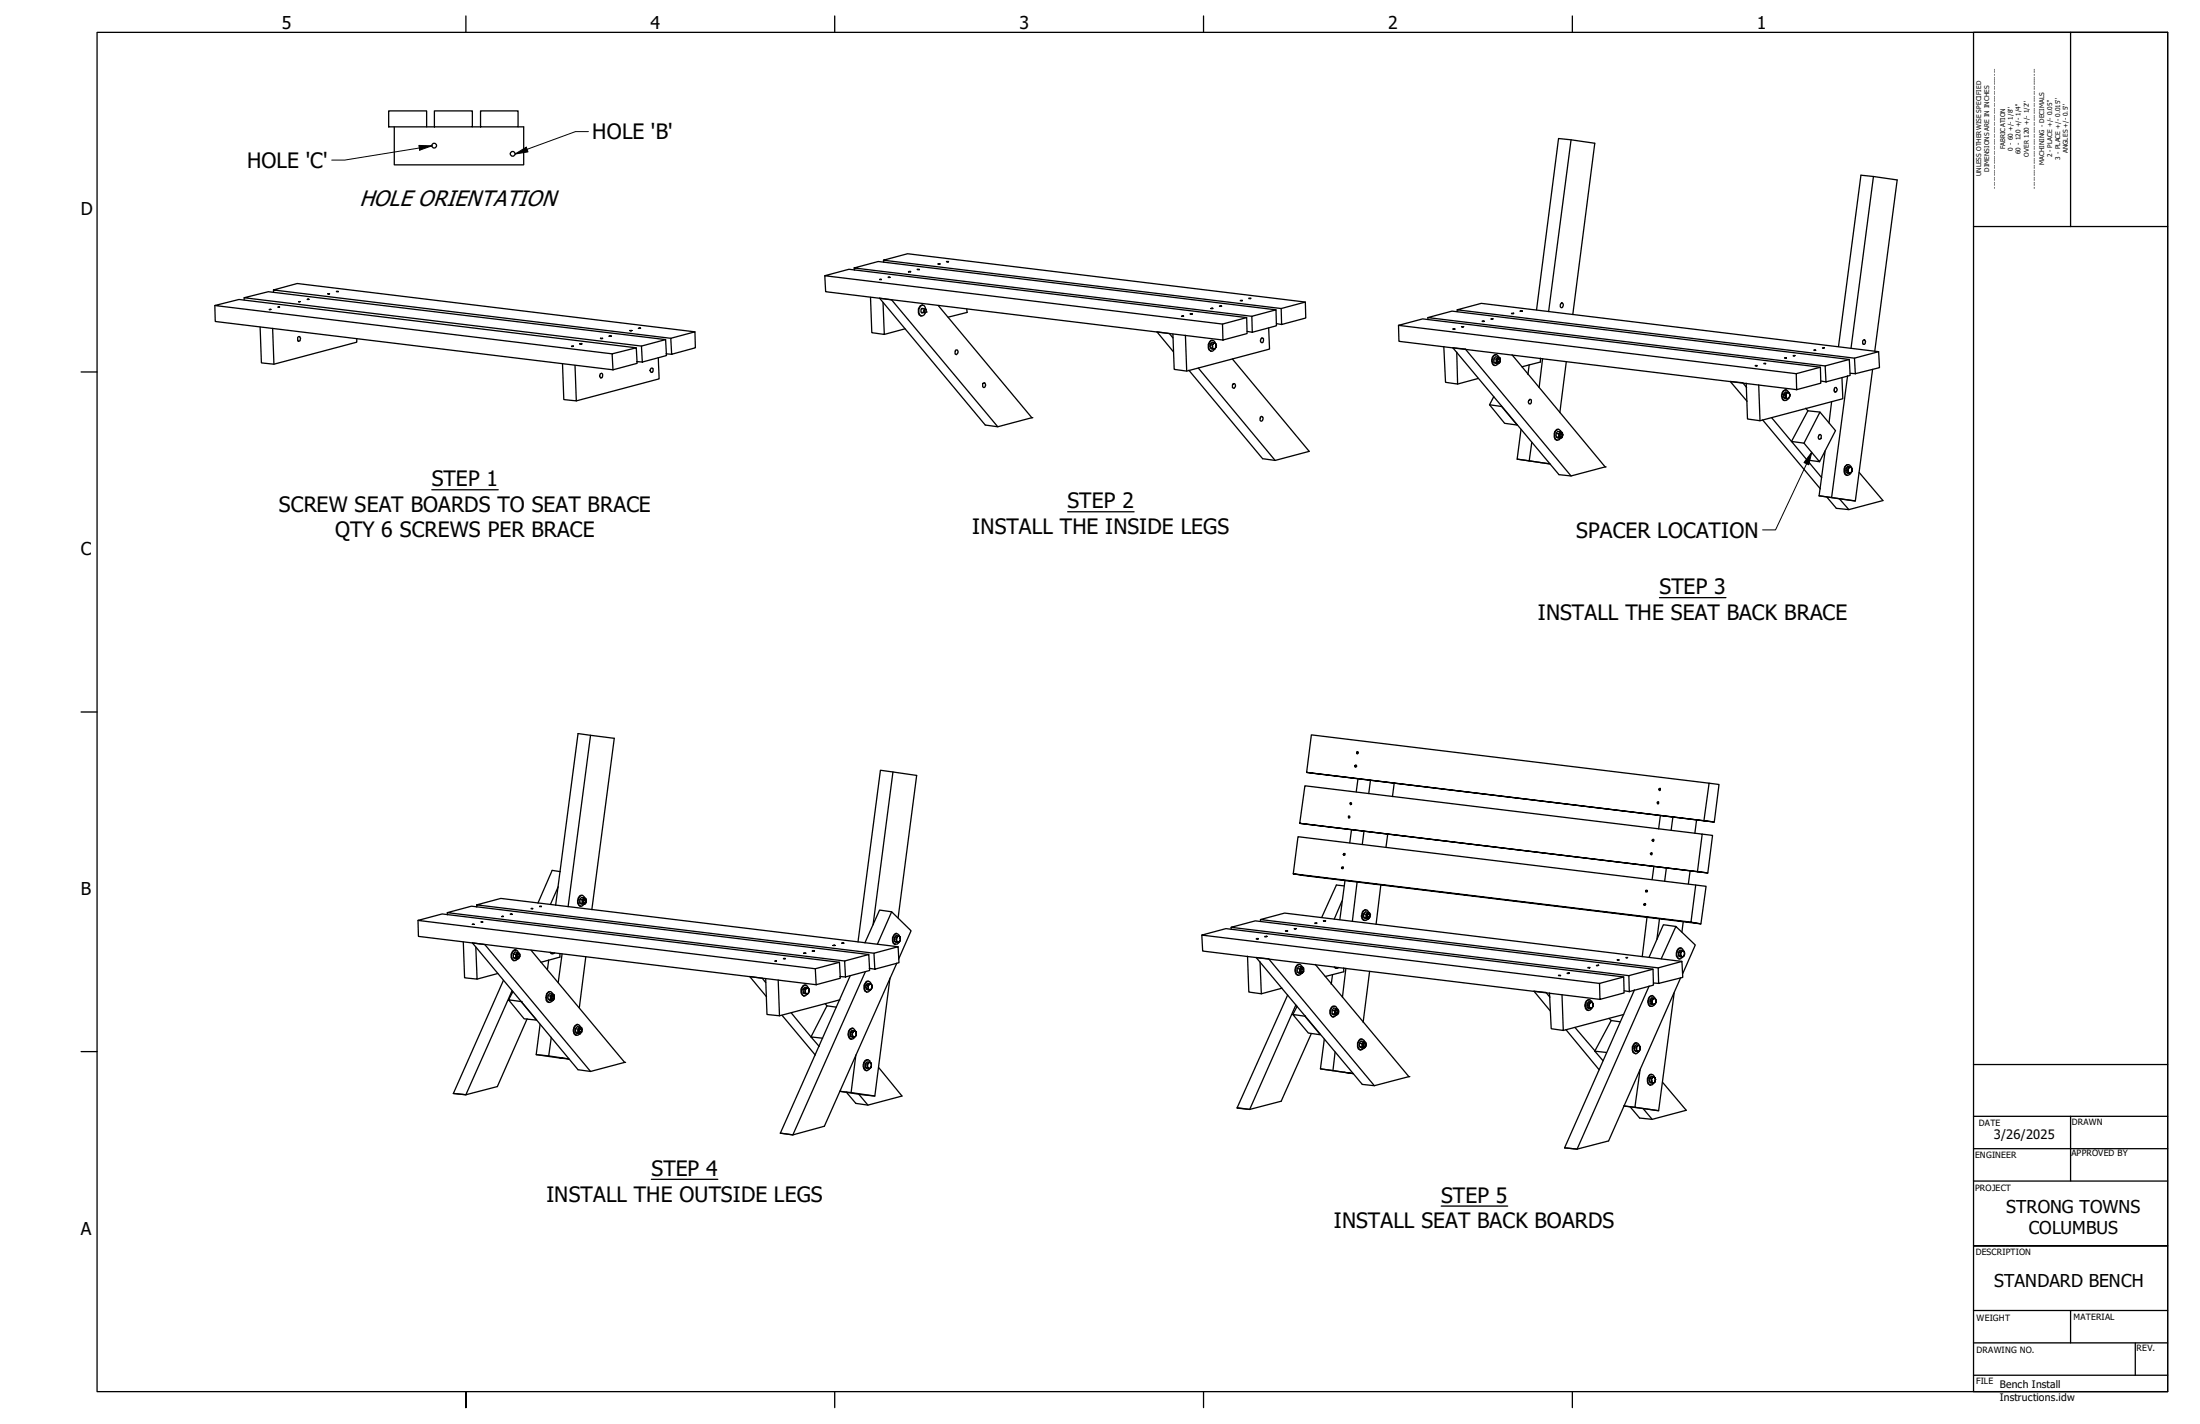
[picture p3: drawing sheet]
<svg xmlns="http://www.w3.org/2000/svg" width="432mm" height="279mm" viewBox="0 0 432 279" stroke-linecap="round" stroke-linejoin="round" font-family="sans-serif">
<!-- layer: Symbol (ANSI) -->
<path d="M84.8 96.1h13M209.5 100.4h13.1M325.7 117.3h13.1M127.8 231.4h13.1M282.9 236.6h13" fill="none" stroke="#000" stroke-width=".25"/>
<!-- layer: Visible (ANSI) -->
<g fill="none" stroke="#000" stroke-width=".25">
<path d="M76.3 21.8h7.4v3.1h-7.4zM77.4 24.9v7.4h25.4v-7.4h-1.1M83.7 24.9h1.6M85.3 21.8h7.4v3.1h-7.4zM92.7 24.9h1.6M94.3 21.8h7.4v3.1h-7.4zM308.4 27.4l-4.4 33.7M367.7 34.6l-4.4 33.7M42.2 59.9v3.2l78.1 9.5M47.9 58.4v.4M53.7 56.9v.4M58.6 59.2h.3z"/>
<path d="M60.4 58.7l.2 .1h-.3zM64.3 57.7h.4zM66 57.1l.4 .1zM161.9 54.1l.2 3.1 77.9 9.5M167.6 52.6l.1 .4M170.9 58.3l.2 7 2.5 .3-.3-6.2M172.7 54.8l.3 .1h-.4zM173.4 51.1l.1 .4M174.3 54.4h.4zM178.3 53.3h.4zM180 52.8l.4 .1zM181.1 59.9a1.15 1.15 0 0 0-.9 .9 1.15 1.15 0 0 0 .6 1.2"/>
<path d="M184.1 51.8l.4-.1zM184.1 59.9l18.4 22.1M185.8 51.3h.4zM243.5 58.9l.3 .1h-.4zM245.1 58.5h.4zM256.2 59.3l-78.1-9.5-4.7 1.3 78.1 9.4M306.3 59.6a.31 .31 0 0 1 .4 0 .31 .31 0 0 1 .1 .3l-.1 .2a.3 .3 0 0 1-.4 .2 .3 .3 0 0 1-.1-.4zM51.1 64.2l.2 7 2.5 .3 16.2-4.4v-.6M52.8 60.7h.4zM53.5 64.4l.3 7.1M54.6 60.2l.3 .1h-.4zM58.6 66a.39 .39 0 0 1 .3 .6v.2a.26 .26 0 0 1-.3 .2 .26 .26 0 0 1-.2-.3v-.5z"/>
<path d="M110.4 71.4l.3 7 2.4 .3-.2-7M112.2 67.9h.3zM113.8 67.5h.4zM117.9 66.4h.4zM117.9 73.3l.1-.1a.5 .5 0 0 1 .3 .6 .5 .5 0 0 1-.4 .4 .61 .61 0 0 1 0-.9zM119.5 66h.5zM120.1 69.4l4.8-1.2 .2 3.1-4.8 1.3zM123.6 64.9h.4zM124.9 68.2l-78-9.4-4.7 1.1 77.9 9.5M125 71h1.1M125.3 64.4l.4-.1zM125.9 67.9l4.7-1.3 .2 3.2-4.7 1.2z"/>
<path d="M127.8 72.3a.34 .34 0 0 1 .4 .1 .34 .34 0 0 1 0 .4 .3 .3 0 0 1-.4 .3 .3 .3 0 0 1-.2-.4zM129.2 70.2l.2 4.1-16.3 4.4M130.6 66.6l-77.9-9.4-4.8 1.2 78 9.5M130.7 69.4l1.1 .1M131.7 66.4l4.7-1.3 .1 3.1-4.7 1.3zM136.4 65.1l-78.1-9.5-4.6 1.3 78 9.5M177.6 64.5l-4 1.1M180.8 61.3l.7 .1M180.9 61.3v.1M180.9 60.5l.7 .1M181 60.5h.1M181.2 60.5h-.1a.42 .42 0 0 0-.4 .3 .42 .42 0 0 0 .1 .5h.3"/>
<path d="M181.5 60.7a.3 .3 0 0 1 .3 .3 .3 .3 0 0 1-.3 .3zM181.7 60.6a.64 .64 0 0 0-.6-.7 .64 .64 0 0 0-.7 .6 .94 .94 0 0 0 .7 1.5l.5-.6M181.8 60.9a.22 .22 0 0 0-.2-.3 .22 .22 0 0 0-.2 .3l-.1 .1 .1 .4 .4-.2M181.8 61.2h.1M187.5 68.7a.4 .4 0 0 1 .6 .3 .4 .4 0 0 1-.3 .5l-.1 .1a.6 .6 0 0 1-.2-.9zM189.7 60.6l.1 .7-3.7 .9M193 75.2l.1-.1a.48 .48 0 0 1 .4 .5 .48 .48 0 0 1-.5 .4l-.1-.1zM230.2 65.5l.3 7 2.4 .3-.2-7M230.2 66.3l-.7-.9-2.4-.3 3.2 3.9M231.9 62.1h.4zM233.6 61.6h.4zM235.2 72.2l15.1 18.1"/>
<path d="M237.5 67.9v.1M237.6 68.2l.7 .4M237.7 67.4h.1M237.7 60.5h.4zM237.7 68.4h.1M237.9 67.6l.3-.1-.2 .1v.4zM237.9 67.6h-.4l.1 .6 .3 .1M238 68l.2 .4-.3-.1zM238 66.8a.96 .96 0 0 0-.8 1.3 .76 .76 0 0 0 .5 .8M238.2 68.4l.2 .1 .1-.2-.2 .3zM238.3 67.2l-.4-.1-.4 .5M238.3 67.2l.2 .1h-.2l-.1 .2z"/>
<path d="M238.5 67.3l.1 .1a.63 .63 0 0 1-.1 .9l.1-.1a.63 .63 0 0 0-.1-.9zM238.5 67.4a.55 .55 0 0 0-.5-.6 .55 .55 0 0 0-.6 .5 .99 .99 0 0 0 .5 1.6l.4-.4M239.4 60l.4 .1zM239.9 63.6l4.8-1.3 .1 3.1-4.8 1.3zM241.9 70.4l15.1 18.2-6.7 1.7-2.5-.3-14.5-17.4M242 75.4a.38 .38 0 0 1 .5 .1 .38 .38 0 0 1-.2 .5l-.1 .2a.5 .5 0 0 1-.2-.8zM244.7 62.3l-78.1-9.5-4.7 1.3 78 9.5M244.8 65l1 .2M245.7 62.1l4.7-1.3 .1 3.1-4.7 1.3zM247.6 66.4l.1-.1a.48 .48 0 0 1 .3 .5 .48 .48 0 0 1-.4 .4 .6 .6 0 0 1 0-.8zM249 64.3l.2 4.2-16.3 4.3M250.4 60.8l-78-9.5-4.8 1.3 78.1 9.5"/>
<path d="M250.5 63.5l1 .2M251.5 60.5l4.7-1.2 .1 3.1-4.8 1.3zM274.5 63.8l.1 3.2 78 9.5M280.2 62.3v.4M283.4 68l.3 7 2.4 .4-.2-6.3M285.2 64.5l.4 .1zM286 60.8v.3M286.9 64.1h.4zM290.2 74.3l-4.1 1.1M290.9 63h.4zM292.4 79.4l2.9 3.7 2.5 .2M292.4 79.4l2.3 .4 3.1 3.6"/>
<path d="M292.6 62.6h.4zM293.2 77.8l-.8 1.6M293.2 70.4h.5M293.2 71.1h.5M293.7 69.6a1.17 1.17 0 0 0-.9 .8 1.17 1.17 0 0 0 .3 1.2l.4 .1M293.9 70.3a.42 .42 0 0 1 .6 .1 .42 .42 0 0 1-.1 .6 .36 .36 0 0 1-.5 .3 .36 .36 0 0 1-.2-.5zM294 70l.1 .1a.67 .67 0 0 1 .1 1.2 .55 .55 0 0 1-.5-.4 .55 .55 0 0 1 .2-.6zM294 70l-.5 .1a.8 .8 0 0 0-.3 .9l.3 .3 .5 .1a.59 .59 0 0 1-1 .1 1.29 1.29 0 0 1 .6-1.9h.2l.4 .5M294 71.1h.1M294.1 70.4a.26 .26 0 0 1 .3 .3 .26 .26 0 0 1-.4 .3v-.3zM294.1 70.4h.1M294.3 71h.1"/>
<path d="M294.4 70.6a.24 .24 0 0 0-.2-.2 .24 .24 0 0 0-.2 0 .4 .4 0 0 0-.1 .5 .4 .4 0 0 0 .3 .2l.1-.1M294.7 79.7v.1M296.7 61.5h.4zM296.8 69.6l18.2 22M298.4 61h.4zM300.1 71.5l-.2 2M300.1 78.5l.2-.2a.44 .44 0 0 1 .3 .6 .44 .44 0 0 1-.5 .3l-.1-.5zM301.6 60.8l4.3-33.6 2.5 .2 4.6 .7-4.3 33.6M302.3 70.3v.7l-3.6 1M302.8 70.4l-.7 5.6M307.4 71l-1.2 9.9M342.7 75.2l.3 7 2.4 .3-.2-7"/>
<path d="M342.8 76l-.7-.9-2.5-.3 3.3 3.9M344.5 71.7l.3 .1zM346.2 71.3l.3 .1zM350.1 78l.8 .3M350.1 77.6h.1M350.3 78.1h.1M350.3 77.1h.1M350.3 70.2l.3 .1zM350.4 77.4l-.3-.1v.7l.4 .1M350.5 77.7l.2 .4h-.2zM350.6 76.5a1.12 1.12 0 0 0-.9 .8 1.12 1.12 0 0 0 .3 1.2l.4 .1M350.7 77.1l-.2 .6-.1-.3z"/>
<path d="M350.7 78.1l.2 .1 .2-.1-.2 .2zM350.8 77h.3l-.4 .1zM350.9 77l-.5-.1-.3 .4M351.1 77l.2 .3v.5l-.2 .3 .2-.4zM351.1 77a.64 .64 0 0 0-.7-.5 .64 .64 0 0 0-.6 .6v.3a.98 .98 0 0 0 .5 1.2h.3l.3-.4M352 69.8h.3zM352.6 73.3l4.7-1.2 .1 3.1-4.8 1.3zM356 68.7h.4zM357.3 72.1l-78.1-9.5-4.7 1.2 78.1 9.5M357.4 74.8l1 .1M357.7 68.2h.4zM358.2 71.8l4.8-1.3 .1 3.2-4.7 1.2z"/>
<path d="M359.5 78.8l-.5 4.2M360.2 76a.43 .43 0 0 1 .4 .5 .43 .43 0 0 1-.5 .4l-.1-.6zM360.8 68l4.5-33.6 2.4 .2 4.7 .7-4.4 33.6M361.5 74.1l.2 4.1-16.3 4.3M362.6 73.7l-3.1 23.9 4.7 .7M363 70.5l-78-9.5-4.8 1.3 78 9.5M363.1 73.2l1.1 .1M364 70.3l4.7-1.3 .2 3.1-4.7 1.2zM365.7 66.8l.1-.1a.35 .35 0 0 1 .4 .2 .35 .35 0 0 1-.1 .4 .3 .3 0 0 1-.4 .2 .3 .3 0 0 1-.1-.4zM367.5 72.5l-3.3 25.8-7.2-1M368.7 69l-78-9.5-4.7 1.3 78 9.5M202.5 82l-6.7 1.7-2.4-.3-20.8-24.9 2.4 .3 20.8 24.9"/>
<path d="M202.5 82h.1M247.4 81.8a.42 .42 0 0 1 .5 .2 .42 .42 0 0 1-.2 .6 .31 .31 0 0 1-.4-.1 .31 .31 0 0 1 0-.4zM297.8 90.1l6.4 .9M298.5 84.2l-.7 5.9 2.3 .3M300.1 90.4l4 .6M300.7 86.8l-.6 3.6M305.5 85.1h.4M305.5 85.8h.4M305.9 84.2a.91 .91 0 0 0-.8 1.2 .74 .74 0 0 0 .5 1M306.2 85.2a.27 .27 0 0 1 .4 .1 .27 .27 0 0 1-.2 .4l-.2-.1zM306.2 84.7h-.4a.67 .67 0 0 0-.4 .6 .67 .67 0 0 0 .5 .6l.4 .1M306.2 84.8a.44 .44 0 0 1 .5 .5v.2a.38 .38 0 0 1-.2 .4 .38 .38 0 0 1-.4 0l-.1-.3a.74 .74 0 0 1 .2-.8z"/>
<path d="M306.2 84.7a.7 .7 0 0 1 .6 .6 .7 .7 0 0 1-.6 .7 .39 .39 0 0 1-.2-.6l-.1-.3 .3-.3zM306.3 85.8h.1M306.4 85h.1M306.4 84.8a.55 .55 0 0 0-.4-.6 .55 .55 0 0 0-.6 .3l-.2 .4a.96 .96 0 0 0 .6 1.5l.4-.4M306.6 85.3l-.2-.3a.38 .38 0 0 0-.3 .4 .38 .38 0 0 0 .3 .4l.2-.2M315 91.6l-6.6 1.8-2.4-.3-20.8-24.9 2.4 .3 20.8 24.9M315 91.6h.1M345.9 82.4l11.4 13.5M347.7 82l3.9 4.6 3.2-6 2.4 .3 3.1 3.6-3.2 6.1-2.4-.3-3.1-3.7 2.5 .4 3 3.6M354.4 80.1l.4 .5M354.7 90.3l2.8 3.4M357 97.3l2.5 .3"/>
<path d="M357.1 85.3a.48 .48 0 0 1 .4 .5 .48 .48 0 0 1-.5 .4 .62 .62 0 0 1 .1-.9zM357.2 80.9l-3.1 6.1M358.2 88.5l-1.2 8.8M361 97.9l1.9 2.1M362.3 92.3h.1M362.3 92.6l.8 .4M362.5 91.8h.1M362.5 92.8h.1M362.7 92.4l.1 .3 .2 .1-.3-.1zM362.7 92l-.4-.1v.7l.4 .1M362.8 91.2a1.02 1.02 0 0 0-.8 1.4l.2 .5 .3 .1M362.9 91.8l.2-.2 .2 .1z"/>
<path d="M362.9 91.8l-.2 .6zM363 92.8l.1 .1 .2-.2-.2 .3zM363.1 91.6l-.5-.1-.3 .4M363.3 91.7l.2 .1v.7l-.2 .2 .2-.2v-.6zM363.3 91.7a.6 .6 0 0 0-.6-.5 .6 .6 0 0 0-.6 .6 1.05 1.05 0 0 0 .5 1.5l.5-.4M364.9 92.7l4.7 5.5-6.7 1.8-2.5-.3-1.8-2.2M115.9 144.3l-4.4 33.6M175.3 151.5l-3.9 29.9M256.5 151.6l80 9.7-80-9.7 .9-7.4 78 9.5-1 7.3M265 157.5a.22 .22 0 0 1 .3 .1 .22 .22 0 0 1-.2 .3zM266.5 152.8l-.3 2.6M269 153.1l-.4 2.6"/>
<path d="M273.6 153.7l-.3 2.6M325.3 157.4l.1-.1a.18 .18 0 0 1 .1 .2 .18 .18 0 0 1-.2 .1zM325.6 154.8l.1-.1a.18 .18 0 0 1 .2 .2 .18 .18 0 0 1-.3 .1zM335.4 153.7l2 .2-.9 7.4M87.8 179.1v.4M93.6 177.5v.5M98.5 179.8h.3zM100.2 179.3l.3 .1zM104.3 178.2l.3 .1h-.4zM105.9 177.8l.4 .1zM109.1 177.6l4.4-33.7 7.1 1-4.4 33.6M109.6 174l-1.6 3.5"/>
<path d="M110 171l-1.6-.2-2.8 6.4M113.8 176.5h.4M113.8 177.2h.5M114.2 176.5h.1a.4 .4 0 0 1 .3-.3 .4 .4 0 0 1 .4 .1l.1 .2a.72 .72 0 0 1-.5 1 .57 .57 0 0 1-.3-.9zM114.3 175.7a1.11 1.11 0 0 0-.8 1.8l.2 .2 .3 .1M114.5 176.4a.42 .42 0 0 1 .6 0 .42 .42 0 0 1-.1 .6 .36 .36 0 0 1-.5 .4 .36 .36 0 0 1-.2-.5zM114.6 176.1h-.5a.81 .81 0 0 0-.1 1.2l.6 .2M114.6 177.2h.1M114.7 176.2a.55 .55 0 0 0-.5-.5 .55 .55 0 0 0-.6 .5 1.17 1.17 0 0 0 .4 1.6l.4-.1 .2-.2M114.7 176.4h.1M114.9 177h.1M115 176.7a.26 .26 0 0 0-.3-.3 .26 .26 0 0 0-.2 .4 .25 .25 0 0 0 .1 .3 .25 .25 0 0 0 .3-.1"/>
<path d="M175 178.9l-2.4-.3-2.8 6.4M253.8 171.4l78.1 9.5 1.9 .4-80-9.9 1-7.2 78 9.5-.9 7.2M255.1 161.5l80.1 9.8-80.1-9.8 1-7.3 78 9.5-.9 7.3M263.4 176.8l-1.5 3.5M263.8 173.8l-1.5-.1-2.9 6.3M264 172.7l-1 7.7M264.7 160.1a.22 .22 0 0 1 .2 .2 .22 .22 0 0 1-.1 .2zM265.3 162.8l-.4 2.6M266.4 173.1l-1 7.7M267.6 179.3l.5 .1M267.7 163.1l-.3 2.6M268.1 178.6a.76 .76 0 0 0-.8 .9 .74 .74 0 0 0 .6 1.1"/>
<path d="M268.3 179.2a.42 .42 0 0 1 .6 0 .42 .42 0 0 1 0 .5 .43 .43 0 0 1-.5 .5 .43 .43 0 0 1-.3-.6zM268.3 179.2a.42 .42 0 0 1 .6 0 .42 .42 0 0 1 0 .5 .37 .37 0 0 1-.2 .5 .37 .37 0 0 1-.5-.2l-.1-.4zM268.5 179.4a.28 .28 0 0 1 .3 .1 .28 .28 0 0 1-.1 .4h-.2zM268.5 179h-.5a.72 .72 0 0 0 .1 1.3h.5M268.6 179.2h.1M268.6 179.1a.64 .64 0 0 0-.7-.5 .64 .64 0 0 0-.5 .6v.2a.84 .84 0 0 0 .7 1.2l.4-.3M268.8 179.5l-.1-.2a.35 .35 0 0 0-.4 .1 .35 .35 0 0 0 0 .4 .28 .28 0 0 0 .3 .2 .28 .28 0 0 0 .2-.2M268.8 179.5h.1M271 173.7l-.9 7.7M272.4 163.7l-.4 2.5M324.6 170l-.3 2.6M325.9 160l-.4 2.6"/>
<path d="M327.1 170.3l-.4 2.6M328.3 160.4l-.3 2.5M331.7 170.9l-.3 2.5M332.8 173.7l2.1 .2-1.1 7.4M333 160.9l-.3 2.6M334.1 163.7l2 .2-.9 7.4M82 180.6l.1 3.1 78.1 9.5M90.9 184.8l.3 7.1 2.4 .2-.2-6.3M92.7 181.4h.3zM94.4 180.8l.3 .1zM97.7 191l-4.1 1.1M98.8 192.4l-9.8 22.1"/>
<path d="M99.8 196.2l2.5 .3 3 3.7-2.4-.3zM100.5 194.4l-9.1 20.4-2.4-.3M100.7 194.6l-.9 1.6M100.8 187.2l.4 .1M100.8 187.9l.5 .1M101.3 186.4a1.15 1.15 0 0 0-1 .9 1.15 1.15 0 0 0 .5 1.2h.2M101.4 187a.5 .5 0 0 1 .6 .2 .5 .5 0 0 1-.1 .7 .36 .36 0 0 1-.4 .2 .36 .36 0 0 1-.2-.5zM101.5 186.9a.72 .72 0 0 1 .5 .6 .72 .72 0 0 1-.4 .7v-.1a.42 .42 0 0 1-.4-.2 .42 .42 0 0 1 .1-.4l-.1-.2zM101.6 187.2a.3 .3 0 0 1 .3 .2 .3 .3 0 0 1 0 .3l-.1 .1a.36 .36 0 0 1-.2-.6zM101.6 187.9h.1M101.6 186.9l-.5-.1a.84 .84 0 0 0 0 1.3l.5 .1M101.7 186.9a.55 .55 0 0 0-.6-.6 .55 .55 0 0 0-.5 .6 1.04 1.04 0 0 0 .4 1.6h.3l.2-.4"/>
<path d="M101.7 187.1h.1M101.9 187.4v-.2a.3 .3 0 0 0-.5 0 .3 .3 0 0 0 0 .4l.1 .3 .4-.2M101.9 187.7h.1M101.9 187.4h.1M102.3 196.5h.1M103.5 199.9l-5.9 13.3-6.2 1.6-2.4-.3M104.2 186.4l18.4 22M107.5 195.4h.5M107.6 196.1h.4M107.7 188.4l-.3 1.8M108 186.9l.2 .2h.3M108 194.6a.99 .99 0 0 0-.8 1.3 .61 .61 0 0 0 .6 .8"/>
<path d="M108 186.9a.53 .53 0 0 0 .9 0M108.2 195.2a.39 .39 0 0 1 .5 0 .39 .39 0 0 1 .1 .5 .44 .44 0 0 1-.5 .6l-.1-.1a.69 .69 0 0 1 0-1zM108.4 195.5a.27 .27 0 0 1 .3 .2 .27 .27 0 0 1-.2 .3l-.2-.3zM108.4 195h-.5a.75 .75 0 0 0-.4 .7 .75 .75 0 0 0 .4 .6h.6M108.4 195a.79 .79 0 0 1 .1 1.3 .67 .67 0 0 1-.5-.5 .67 .67 0 0 1 .4-.7zM108.4 196.1h.1M108.5 195.3h.1M108.5 195.1a.55 .55 0 0 0-.4-.5 .55 .55 0 0 0-.6 .2l-.1 .4a.96 .96 0 0 0 .6 1.5l.4-.4M108.7 195.6a.22 .22 0 0 0-.2-.3 .22 .22 0 0 0-.2 .2 .31 .31 0 0 0-.1 .4 .31 .31 0 0 0 .4 .1l.1-.1M109.9 187.1v.7l-3.7 1M110.3 187.2l-.7 5.6M115 187.7l-1.3 10"/>
<path d="M150.3 192.8l-.7-.9-2.4-.3 3.3 4M150.3 192l.2 7.1 2.5 .2-.3-7M152.1 188.6h.3zM153.5 199.2l6.5 7.8M153.8 188l.3 .1h-.3zM157.6 194.5h.1M157.6 194.8l.8 .3M157.7 187h.5zM157.8 194.9h.1M157.8 193.9h.1M158 194.1h-.4v.7h.4M158 194.1l.2-.1-.1 .1v.4z"/>
<path d="M158.1 194.5l.1 .5-.2-.2zM158.2 193.3a1.11 1.11 0 0 0-.8 1.8l.2 .2 .3 .1M158.2 195l.5-.1-.3 .2zM158.3 193.7l.3 .2-.2-.1-.2 .2zM158.3 193.7h-.3l-.4 .4M158.6 193.9a.7 .7 0 0 1 .1 1v-.2a.53 .53 0 0 0-.1-.8zM158.7 193.9a.64 .64 0 0 0-.7-.6 .64 .64 0 0 0-.6 .7 .96 .96 0 0 0 .6 1.4l.5-.3M159.4 186.6l.5-.1zM160 190.1l4.8-1.3 .1 3.1-4.7 1.3zM162 196.9l.3 .5M163.5 185.5h.4zM164.2 197.6l-1.9-.2-3.1 6.1-3.9-4.8"/>
<path d="M164.8 188.8l-78-9.5-4.8 1.3 78 9.5M164.8 196.2l-11.8 3.1M164.8 191.6l1.1 .1M165.2 185.1l.4-.1zM165.8 188.6l4.7-1.3 .2 3.1-4.8 1.3zM166.9 191.4l-13.7 30.9M169.8 190.7l-14.2 32-2.4-.4M169.9 193.7h.1M170.1 193.1h.1M170.2 194.1h.1M170.3 193.4h-.4l.1 .7h.3M170.3 193.4l.3-.2-.2 .2v.3z"/>
<path d="M170.4 192.5a.91 .91 0 0 0-.8 1.2 .74 .74 0 0 0 .6 .9M170.4 193.7l.2 .5-.3-.1zM170.5 187.3l-78-9.5-4.7 1.3 78 9.5M170.6 194.2l.4-.1-.2 .2zM170.6 190l1.1 .2M170.7 193h-.4l-.4 .4M170.7 193l.2 .1-.2-.1-.1 .2zM170.9 193.1a.55 .55 0 0 0-.5-.6 .55 .55 0 0 0-.6 .5 .99 .99 0 0 0 .5 1.6l.5-.3-.8-.2M170.9 193.1l.2 .1 .1 .3-.2 .5a.53 .53 0 0 0-.1-.9zM171.5 187l4.8-1.2 .1 3.1-4.7 1.3zM172.2 185.3l2.8-6.4 3.8 3.7-2.4 5.6M174.7 191.9l-3 23.2-6.9-1 2.2 .3"/>
<path d="M175.5 184.3h.1M175.5 184.7l.9 .3M175.7 183.8h.1M175.8 184.8h.1M175.9 184.1l-.4-.1v.7h.4M175.9 184.4l.1 .3 .2 .1-.3-.1zM176 183.2a.78 .78 0 0 0-.8 .8v.1a.74 .74 0 0 0 .6 1.2M176 189l-14.2 32-6.2 1.7-2.4-.4M176.1 183.8l.2-.2 .2 .1zM176.1 183.8l-.2 .6zM176.2 184.8l.2 .1 .1-.2-.1 .3zM176.3 183.6h-.4l-.4 .4"/>
<path d="M176.3 185.8l-78-9.5-4.7 1.2 77.9 9.5M176.3 180.1l3.6-28-7.1-1-4.4 33.7M176.5 183.7a.6 .6 0 0 0-.6-.5 .6 .6 0 0 0-.6 .6 1.05 1.05 0 0 0 .4 1.5h.4l.3-.4M176.5 183.7l.2 .1v.8l-.2 .1 .2-.1v-.6zM235.9 183.5l.2 3.1 77.9 9.5M241.6 181.9v.5M244.9 187.6l.2 7 2.5 .4-.3-6.3M246.6 184.1l.4 .1h-.5zM247.4 180.4v.4M248.2 183.7h.5zM251.6 193.9l-4 1.1M252.3 182.6l.4 .1z"/>
<path d="M252.7 195.2l-9.9 22.1M253.7 199.1l2.4 .3 3.1 3.6-2.4-.3zM254 182.2h.4zM254.3 197.2l-9 20.5-2.5-.3 2.5 .3 6.2-1.6 5.9-13.3M254.6 190.1h.5M254.6 197.4l-.9 1.7M254.7 190.8h.4M255.1 189.2a1.17 1.17 0 0 0-.9 .9 1.17 1.17 0 0 0 .3 1.2h.3M255.3 189.9a.39 .39 0 0 1 .5 0 .39 .39 0 0 1 .1 .5 .4 .4 0 0 1-.5 .5 .4 .4 0 0 1-.2-.7zM255.4 189.7a.69 .69 0 0 1 .5 .6 .69 .69 0 0 1-.4 .6v.1a.75 .75 0 0 1-.4-.6 .75 .75 0 0 1 .3-.7zM255.4 190.2a.27 .27 0 0 1 .4 .1 .27 .27 0 0 1-.2 .4 .28 .28 0 0 1-.3-.2 .28 .28 0 0 1 .1-.3zM255.4 190.8h.1"/>
<path d="M255.4 189.7h-.6a.78 .78 0 0 0 .2 1.3h.5M255.5 190h.1M255.6 189.7a.64 .64 0 0 0-.7-.5 .64 .64 0 0 0-.6 .7v.2a1.08 1.08 0 0 0 .5 1.2l.6-.3M255.7 190.6h.1M255.8 190.2l-.1-.2a.38 .38 0 0 0-.4 .3 .38 .38 0 0 0 .3 .5l.1-.2M256.2 199.3l-.1 .1M258.1 181.1h.4zM258.1 189.2l18.4 22M259.8 180.7h.4zM261.5 198.2l.4 .1M261.5 198.9l.5 .1M261.5 191.3l-.2 1.8"/>
<path d="M261.9 189.7l.4 .3M262 189.7a.45 .45 0 0 0 .7 .1M262 197.4a1.09 1.09 0 0 0-1 .9 1.09 1.09 0 0 0 .5 1.2l.2 .1M262.1 198a.5 .5 0 0 1 .6 .2 .5 .5 0 0 1-.1 .7 .38 .38 0 0 1-.5 .2 .38 .38 0 0 1-.1-.6zM262.2 198a.61 .61 0 0 1 .6 .5 .61 .61 0 0 1-.4 .6h-.1a.42 .42 0 0 1-.4-.2 .42 .42 0 0 1 .1-.4l-.1-.2zM262.3 197.9l-.5-.1a.93 .93 0 0 0-.2 1.3l.7 .1M262.3 199h.1M262.4 198.2a.31 .31 0 0 1 .2 .4 .31 .31 0 0 1-.4 .2v-.4zM262.4 198.1h.1M262.4 198a.55 .55 0 0 0-.6-.6 .55 .55 0 0 0-.5 .6 1.17 1.17 0 0 0 .4 1.6l.5-.4M262.6 198.4a.22 .22 0 0 0-.3-.3 .22 .22 0 0 0-.2 .3 .31 .31 0 0 0 0 .4 .31 .31 0 0 0 .4 .1l.1-.2M262.6 198.4h.1"/>
<path d="M263.7 189.9v.8l-3.6 .9M264.2 190l-.7 5.7M267.7 180l.4 .1M268.5 180h.1M268.8 190.6l-1.3 10M304.1 194.8l.4 7 2.3 .4-.2-7M304.2 195.7l-.8-1-2.3-.2 3.2 3.9M305.9 191.3l.4 .1zM307.6 190.9h.4zM311.5 197.6l.8 .4M311.5 197.3h.1M311.7 197.8h.1"/>
<path d="M311.7 196.8h.1M311.7 189.8h.4zM311.9 197l-.4-.1v.7l.4 .1M311.9 197.4l.1 .3 .2 .1-.3-.1zM311.9 196.9l.2-.1-.2 .6zM312 196.2a1.12 1.12 0 0 0-.9 .8 1.12 1.12 0 0 0 .3 1.1l.3 .1M312.2 196.6l.3 .1-.4 .1zM312.2 197.8l.1 .1 .2-.2-.2 .3zM312.3 196.6l-.5-.1-.3 .4M312.5 196.7l.2 .2v.5l-.2 .3 .2-.3v-.5zM312.5 196.7a.64 .64 0 0 0-.7-.5 .64 .64 0 0 0-.6 .6v.2a1.08 1.08 0 0 0 .5 1.3l.5-.2 .1-.2M313.4 189.4h.4z"/>
<path d="M313.9 193l4.8-1.3 .1 3.1-4.8 1.3zM315.8 199.8l.4 .4M317.4 188.3l.4 .1zM318.7 191.7l-78.1-9.5-4.7 1.3 78 9.5M318.7 199.1l-11.9 3.1M318.8 194.4l1 .2M319.1 187.9h.3zM319.7 191.4l4.7-1.2 .1 3.1-4.7 1.3zM320.8 194.2l-13.7 31M323.3 180l-1 7.7M323.7 193.5l-14.2 32-2.4-.3M323.8 196.9l.8 .3"/>
<path d="M323.8 196.5h.1M324 197h.1M324 196h.1M324.2 196.3l.2-.3-.1 .6zM324.2 196.3l-.3-.1v.7h.4M324.3 196.6l.1 .4-.1-.1zM324.4 195.4a1.12 1.12 0 0 0-1 .8 1.12 1.12 0 0 0 .4 1.2h.3M324.4 190.2l-78-9.5-4.8 1.2 78.1 9.5M324.4 197l.2 .1 .3-.2-.3 .3zM324.5 192.9l1 .1M324.5 195.8l.3 .1-.4 .1zM324.6 195.8l-.4-.1-.4 .5"/>
<path d="M324.8 195.9l.2 .3v.5l-.1 .2 .1-.1a.6 .6 0 0 0-.2-.9zM324.9 195.9a.64 .64 0 0 0-.7-.5 .64 .64 0 0 0-.6 .6 1.17 1.17 0 0 0 .4 1.4h.4l.3-.3M325.5 189.9l4.6-1.3 .2 3.2-4.8 1.2zM325.7 180.3l-.5 4M326.1 188.1l2.8-6.3 3.8 3.6-2.4 5.6M328.6 194.8l-3.1 23.1-6.8-.9M328.9 181.8l-2.4-.4-2.8 6.4M329.4 187.5l.5 .3h.3M329.4 187.2h.1M329.6 187.6h.1M329.6 186.6h.1M329.8 186.9h-.4v.6h.5"/>
<path d="M329.8 186.9l.2-.2-.1 .5zM329.9 187.2l.1 .5-.1-.1zM329.9 191.9l-14.2 32-6.2 1.6-2.4-.3M329.9 186a1.11 1.11 0 0 0-.7 1.8l.2 .2 .3 .1M330 187.7l.5-.1-.3 .2zM330.1 186.5l.1-.1 .2 .2-.2-.1-.2 .2zM330.1 188.6l-78-9.4-4.7 1.2 78.1 9.5M330.2 186.4h-.4l-.4 .5M330.4 180.8l-.3 2.1M330.4 186.6a.7 .7 0 0 1 .1 1v-.2a.52 .52 0 0 0-.1-.8zM330.5 186.6a.64 .64 0 0 0-.7-.6 .64 .64 0 0 0-.6 .7 .94 .94 0 0 0 .7 1.4l.4-.3M105.2 206.9l6.5 .9-4-.6"/>
<path d="M106 201l-.8 5.9 2.5 .3M108.2 203.5l-.5 3.7M112.9 201.8l.6 .1M113 202.5l.5 .1M113.5 201.1l-.1-.1a1.15 1.15 0 0 0-.9 1 1.15 1.15 0 0 0 .6 1.1h.1M113.6 201.7a.42 .42 0 0 1 .6 0 .42 .42 0 0 1 0 .6 .4 .4 0 0 1-.2 .4 .4 .4 0 0 1-.5-.1v-.5zM113.7 201.6a.45 .45 0 0 1 .5 .2 .45 .45 0 0 1 0 .5 .43 .43 0 0 1-.5 .5 .43 .43 0 0 1-.2-.7v-.3zM113.8 202.5h.1M113.8 201.5l-.4-.1a.75 .75 0 0 0-.5 .7 .75 .75 0 0 0 .5 .7l.5 .1M113.8 201.9a.27 .27 0 0 1 .4 .2 .27 .27 0 0 1-.2 .3h-.3zM113.9 201.8h.1M114 201.6a.59 .59 0 0 0-.6-.6 .59 .59 0 0 0-.6 .6l-.1 .1a1.17 1.17 0 0 0 .4 1.4h.4l.3-.2"/>
<path d="M114.1 202l-.1-.2a.31 .31 0 0 0-.3 .1 .31 .31 0 0 0-.1 .4 .22 .22 0 0 0 .2 .2 .22 .22 0 0 0 .2-.1M114.1 202h.1M122.6 208.4l-6.7 1.8-2.4-.3-20.8-24.9 2.5 .3 20.7 24.9M122.6 208.4h.1M161.5 203.7l-2.3-.2 1.6 1.8M166.9 202.9h.1M166.9 203.3l.4 .2h.3M167 203.4h.1M167 202.4h.1M167.2 202.6h-.3v.7h.4M167.2 202.6l.3-.2-.2 .5zM167.3 202.9l.3 .6-.3-.2z"/>
<path d="M167.4 201.8a1.17 1.17 0 0 0-1 .8 1.17 1.17 0 0 0 .4 1.2l.3 .1M167.6 203.5l.3-.1-.2 .1zM167.6 202.2h-.4l-.3 .4M167.6 202.2l.3 .2-.2-.1-.2 .1zM167.9 202.4l.2 .1v.6l-.2 .3 .2-.4v-.5zM167.9 202.4a.55 .55 0 0 0-.4-.6 .55 .55 0 0 0-.6 .2l-.2 .3a1.36 1.36 0 0 0 .3 1.6l.6-.1 .1-.3M168 207l-1 7.4 4.7 .7M168.6 214.7l1.7 2.1M169.8 209.1h.1M169.8 209.5l.5 .2h.3M170 208.5h.1M170 209.5h.1"/>
<path d="M170.3 209.1l.2 .5-.2-.1zM170.3 208.8h-.5v.7h.5M170.3 207.9a1.17 1.17 0 0 0-.9 .9 1.17 1.17 0 0 0 .4 1.2l.3 .1M170.4 208.6l-.1 .5v-.3zM170.5 209.6l.4-.1-.3 .2zM170.6 208.4h-.4l-.4 .4M170.6 208.4l.3 .1-.3-.1-.2 .2zM170.9 208.5l.1 .1v.7l-.1 .3 .1-.4v-.5zM170.9 208.5a.55 .55 0 0 0-.4-.5 .55 .55 0 0 0-.7 .2l-.2 .6a.96 .96 0 0 0 .7 1.3l.4-.4M172.5 209.5l4.5 5.6-6.7 1.7-2.3-.3-1.9-2.2M259.2 209.7l6.4 1-4-.6M259.9 203.9l-.7 5.8 2.4 .4"/>
<path d="M262 206.4l-.4 3.7M266.9 204.7h.4M266.9 205.4h.4M267.3 203.9a.91 .91 0 0 0-.9 1.2 .74 .74 0 0 0 .6 .9M267.5 204.6a.36 .36 0 0 1 .5-.1 .36 .36 0 0 1 .1 .4v.2a.43 .43 0 0 1-.5 .5 .43 .43 0 0 1-.2-.7zM267.6 204.3h-.4a.73 .73 0 0 0-.4 .7 .73 .73 0 0 0 .5 .7h.4M267.6 204.3a.7 .7 0 0 1 .6 .6 .7 .7 0 0 1-.3 .7l-.2 .1a.42 .42 0 0 1-.4-.3 .42 .42 0 0 1 .1-.4l-.1-.3 .3-.2zM267.7 204.7a.3 .3 0 0 1 .3 .3 .3 .3 0 0 1-.3 .3zM267.7 205.4h.1M267.8 204.6h.1M267.8 204.4a.55 .55 0 0 0-.5-.5 .55 .55 0 0 0-.6 .5 .99 .99 0 0 0 .5 1.6l.4-.3M268 204.9v-.2a.34 .34 0 0 0-.5 .1 .34 .34 0 0 0 0 .4l.1 .2 .4-.2"/>
<path d="M268 205.2h.1M276.5 211.2l-6.8 1.8-2.3-.2-20.9-24.9 2.5 .2 20.7 24.9M276.5 211.2h.1M307.3 202l6.6 7.9M309.1 201.6l4 4.6M315.3 206.5l-2.3-.3 1.6 1.9M318 200.5l-1.8-.3-3.2 6M318.8 217l2.1 .3M320.7 205.7h.1M320.8 206.1l.8 .3M320.9 205.2h.1M321 206.2h.1"/>
<path d="M321.1 205.5l-.4-.1 .1 .7 .3 .1M321.2 205.8l.2 .4h-.3zM321.2 204.6a1.02 1.02 0 0 0-.8 1.5l.1 .3 .5 .4M321.4 205.2l-.2 .6-.1-.3zM321.4 206.2l.2 .1 .1-.1-.1 .2zM321.5 205.1l-.4-.1-.4 .4M321.5 205.1h.2l-.3 .1zM321.7 205.1l.2 .2v.7l-.2 .2 .2-.2v-.6zM321.7 205.1a.55 .55 0 0 0-.5-.5 .55 .55 0 0 0-.6 .5 .99 .99 0 0 0 .5 1.7l.5-.5M321.9 209.9l-1 7.4 4.6 .6M322.5 217.5l1.8 2.1M323.7 211.9h.1"/>
<path d="M323.8 212.3l.7 .3M323.8 211.4h.1M323.9 212.4h.1M324.1 211.7l-.4-.1 .1 .7h.3M324.2 212l.2 .4-.3-.1zM324.2 210.8a1.02 1.02 0 0 0-.9 1.5l.1 .3 .5 .3M324.4 211.4l-.2 .6-.1-.3zM324.4 212.4l.1 .1 .3-.2-.3 .3zM324.4 211.2h-.3l-.4 .4M324.4 211.2l.3 .1-.3 .1zM324.7 211.3l.3 .5-.2 .5a.63 .63 0 0 0-.1-1zM324.7 211.3a.55 .55 0 0 0-.6-.5 .55 .55 0 0 0-.5 .5 1.02 1.02 0 0 0 .4 1.6l.5-.4"/>
<path d="M326.3 212.3l4.7 5.5-6.7 1.8-2.5-.2-1.8-2.2"/>
<circle cx="85.2" cy="28.6" r=".47"/>
<circle cx="100.6" cy="30.2" r=".47"/>
<circle cx="266.1" cy="150.3" r=".18"/>
<circle cx="266.5" cy="147.7" r=".18"/>
<circle cx="114.7" cy="176.8" r=".26"/>
<circle cx="263.5" cy="170.3" r=".18"/>
<circle cx="263.8" cy="167.6" r=".18"/>
<circle cx="322.8" cy="177.5" r=".18"/>
<circle cx="323.2" cy="174.8" r=".18"/>
<circle cx="324.1" cy="167.5" r=".2"/>
<circle cx="324.5" cy="164.9" r=".2"/>
</g>
<!-- layer: Title (ANSI) -->
<g fill="none" stroke="#000" stroke-width=".25">
<path d="M387.4 6.4h38v266.7h-38zM406.4 6.3v38.1M387.3 44.4h38.1M387.3 208.9h38.1M387.3 219h38.1M406.4 219v12.7M387.3 225.4h38.1M387.3 231.7h38.1M387.3 257.1h38.1M406.4 257.1v6.4M425.4 244.4h-38h38M387.3 263.5h38.1"/>
<path d="M387.3 269.8h38.1M419.1 263.5v6.3"/>
</g>
<!-- layer: Border (ANSI) -->
<path d="M19.1 6.3h406.3v266.7h-406.3zM91.4 3.1v3.3M163.8 3.1v3.3M236.2 3.1v3.3M308.6 3.1v3.3M15.9 73h3.1M15.9 139.7h3.1M15.9 206.3h3.1M91.4 276.2v-3.2v3.2M163.8 273v3.2M236.2 273v3.2M308.6 273v3.2" fill="none" stroke="#000" stroke-width=".25"/>
<!-- layer: Symbol (ANSI) -->
<path d="M82.2 28.5l2.6 .1-2.4 .9zM84.8 28.6l-17.2 2.8h-2.5M101.1 30.2l2.2-1.3 .3 .9zM115.5 25.8h-2.6l-11.8 4.4M355.6 88.7l-7.1 15.3h-2.6M355.6 88.7l-.6 2.5-.9-.4z" fill="none" stroke="#000" stroke-width=".2"/>
<g fill="#000">
<path d="M82.2 28.5l2.6 .1-2.4 .9z" fill-rule="evenodd"/>
<path d="M101.1 30.2l2.2-1.3 .3 .9z" fill-rule="evenodd"/>
<path d="M355.6 88.7l-.6 2.5-.9-.4z" fill-rule="evenodd"/>
</g>
<text font-size="4.4" x="70.5" y="40.4">HOLE ORIENTATION</text>
<g font-size="4.1">
<text x="116.2" y="27.3">HOLE 'B'</text>
<text x="48.5" y="32.9">HOLE 'C'</text>
<text x="84.8" y="95.3">STEP 1</text>
<text x="54.7" y="100.4">SCREW SEAT BOARDS TO SEAT BRACE</text>
<text x="209.5" y="99.7">STEP 2</text>
<text x="65.8" y="105.4">QTY 6 SCREWS PER BRACE</text>
<text x="190.8" y="104.8">INSTALL THE INSIDE LEGS</text>
<text x="309.4" y="105.5">SPACER LOCATION</text>
<text x="325.7" y="116.6">STEP 3</text>
<text x="301.8" y="121.6">INSTALL THE SEAT BACK BRACE</text>
<text x="127.8" y="230.7">STEP 4</text>
<text x="107.3" y="235.8">INSTALL THE OUTSIDE LEGS</text>
<text x="282.9" y="236">STEP 5</text>
<text x="261.8" y="241">INSTALL SEAT BACK BOARDS</text>
</g>
<g font-size="3.5">
<text x="55.3" y="5.7">5</text>
<text x="127.7" y="5.7">4</text>
<text x="200.1" y="5.8">3</text>
<text x="272.5" y="5.8">2</text>
<text x="344.8" y="5.8">1</text>
<text x="15.8" y="42.2">D</text>
<text x="15.8" y="109">C</text>
<text x="15.8" y="175.6">B</text>
<text x="393.8" y="237.9">STRONG TOWNS</text>
<text x="15.8" y="242.2">A</text>
<text x="398.2" y="242.1">COLUMBUS</text>
<text x="391.4" y="252.6">STANDARD BENCH</text>
</g>
<text font-size="2.5" x="391.3" y="223.5">3/26/2025</text>
<g font-size="2">
<text x="392.5" y="272.3">Bench Install</text>
<text x="392.5" y="274.8">Instructions.idw</text>
</g>
<g font-size="1.7">
<text x="388.4" y="221">DATE</text>
<text x="406.7" y="220.7">DRAWN</text>
<text x="387.7" y="227.2">ENGINEER</text>
<text x="406.6" y="226.9">APPROVED BY</text>
<text x="387.7" y="233.6">PROJECT</text>
<text x="387.8" y="246.2">DESCRIPTION</text>
<text x="387.9" y="259.2">WEIGHT</text>
<text x="407" y="258.9">MATERIAL</text>
<text x="387.9" y="265.4">DRAWING NO.</text>
<text x="419.4" y="265.1">REV.</text>
<text x="387.9" y="271.6">FILE</text>
</g>
<g font-size="1.3">
<text x="393.5" y="29.3" transform="rotate(-90 393.5 29.3)">FABRICATION</text>
<text x="395.1" y="29.5" transform="rotate(-90 395.1 29.5)">0 - 60 +/- 1/8''</text>
<text x="388.9" y="34.5" transform="rotate(-90 388.9 34.5)">UNLESS OTHERWISE SPECIFIED</text>
<text x="390.4" y="33.7" transform="rotate(-90 390.4 33.7)">DIMENSIONS ARE IN INCHES</text>
<text x="396.6" y="30.2" transform="rotate(-90 396.6 30.2)">60 - 120 +/- 1/4''</text>
<text x="398.2" y="30.7" transform="rotate(-90 398.2 30.7)">OVER 120 +/- 1/2''</text>
<text x="401.2" y="32.3" transform="rotate(-90 401.2 32.3)">MACHINING - DECIMALS</text>
<text x="402.8" y="30.9" transform="rotate(-90 402.8 30.9)">2 - PLACE +/- 0.05''</text>
<text x="404.4" y="31.3" transform="rotate(-90 404.4 31.3)">3 - PLACE +/- 0.015''</text>
<text x="405.9" y="30.1" transform="rotate(-90 405.9 30.1)">ANGLES +/- 0.5''</text>
<text x="391.9" y="37" transform="rotate(-90 391.9 37)">--------------------------------------------------</text>
<text x="399.7" y="37" transform="rotate(-90 399.7 37)">--------------------------------------------------</text>
</g>
</svg>
